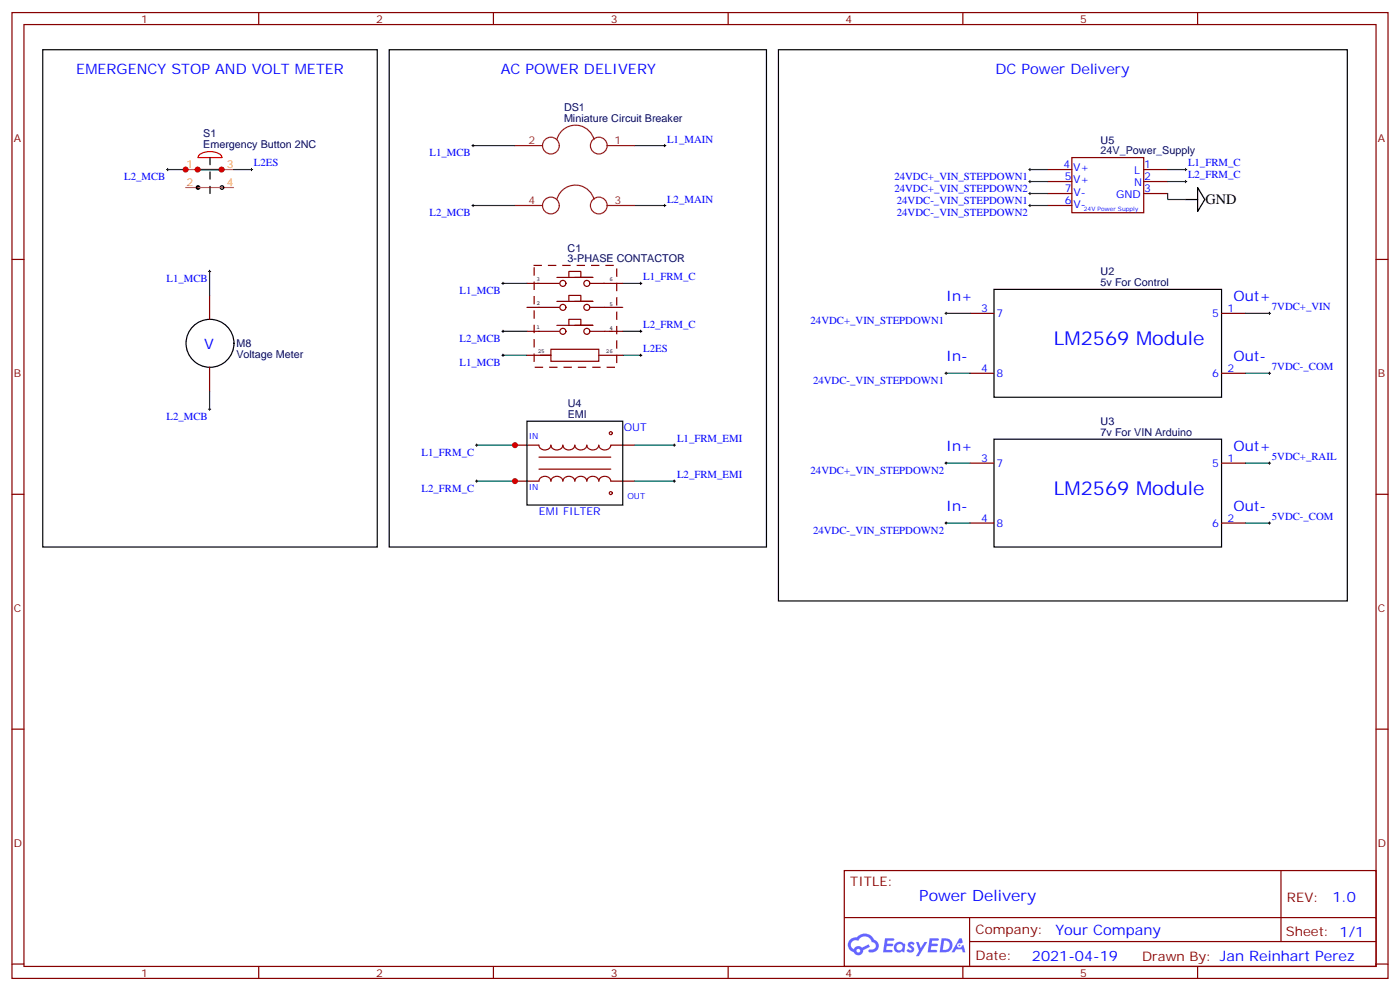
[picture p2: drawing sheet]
<svg xmlns="http://www.w3.org/2000/svg" width="412mm" height="292mm" viewBox="0 0 412 292" stroke-linecap="round" stroke-linejoin="round" font-family="sans-serif">
<g fill="none" stroke="#870000" stroke-width=".35">
<path d="M3.5 3.7h405.4v284.3h-405.4zM7.1 7.2h398.2v277.3h-398.2zM76.2 3.7v3.5M145.3 3.7v3.5M214.5 3.7v3.5M283.6 3.7v3.5M352.8 3.7v3.5M3.5 76.4h3.6M405.3 76.4h3.6M3.5 145.5h3.6M405.3 145.5h3.6M3.5 214.7h3.6"/>
<path d="M405.3 214.7h3.6M248.7 256.3h156.6v28.2h-156.6zM377.3 256.3v20.9M248.7 270.1h156.5M285.6 277.2h119.6M285.6 270.1v14.2M3.5 283.8h3.6M76.2 284.5v3.5M145.3 284.5v3.5M214.5 284.5v3.5M283.6 284.5v3.5M352.8 284.5v3.5"/>
<path d="M405.3 283.8h3.6"/>
</g>
<g fill="#5487ff">
<path d="M267.7 277.5a1.22 1.22 0 0 1 1.7 .2l-.4 .6a.47 .47 0 0 0-.3-.4 .47 .47 0 0 0-.5 .2l.1 .2a1.14 1.14 0 0 1 .8 1.8 1.14 1.14 0 0 1-1.9 0l-.2-.2 .5-.6 .7 .5a.29 .29 0 0 0 .3-.3 .29 .29 0 0 0-.2-.3 1.04 1.04 0 0 1-.6-1.7z"/>
<path d="M260.7 276.2h2.4l.3 .2-.2 .5-1.8 .1-.1 .8h1.5l.3 .4-.3 .4h-1.6l-.2 1.1h1.7l.2 .3-.2 .3-2.6 .1z"/>
<path d="M273.8 276.2h2.4l.3 .2-.1 .5-1.8 .1-.2 .8h1.6l.3 .4-.4 .4-1.6-.1-.1 1.1 1.7 .1 .2 .3-.2 .3-2.6 .1z"/>
<path d="M282.6 276.2h.7l.3 1.3-.6 .3a.69 .69 0 0 0-1 .3 .69 .69 0 0 0 .4 .9 .69 .69 0 0 0 .9-.6l.5-.2 .6 2.2h-.8l-.2-.9h-1.8l-.5 .9h-.8z"/>
<path d="M269.8 277.3h.8l.6 1.8 1.1-1.8h.9l-2.6 4.2h-.8l.9-1.5z"/>
<path d="M277.4 276.2l-.6 4.2h1.3a2.11 2.11 0 0 0 2.5-2.1 2.11 2.11 0 0 0-2.5-2.1zM278.1 277a1.39 1.39 0 0 1 1.7 1.4 1.39 1.39 0 0 1-1.8 1.2h-.3z"/>
<path d="M263.7 277.8a1.54 1.54 0 0 0-.1 2.2 1.54 1.54 0 0 0 2.2 .1l.6 .3 .3-2.3-.2-.3h-.4a1.49 1.49 0 0 0-2.4 0zM264 278.8a.94 .94 0 0 1 1.8 0 .94 .94 0 0 1-1.8 0z"/>
<path d="M250.4 276.6a2.18 2.18 0 0 0 1.1 3.7 1.44 1.44 0 0 0 1.6 .9 1.44 1.44 0 0 0 1.2-1.4l2-1.1-.5-.7-1.9 1a1.47 1.47 0 0 0-2.4 .4 1.39 1.39 0 0 1-.7-1.9 1.39 1.39 0 0 1 2-.5 2.12 2.12 0 0 1 2.2-1.3 2.12 2.12 0 0 1 1.9 1.7 1.14 1.14 0 0 1 1.1 1.4 1.14 1.14 0 0 1-1.7 .7 .43 .43 0 0 0-.5 .4 .43 .43 0 0 0 .4 .5 1.98 1.98 0 0 0 2.5-1.2 1.98 1.98 0 0 0-1.2-2.6 3.1 3.1 0 0 0-5.3-.6l-.9 .1zM252.3 279.9a.55 .55 0 0 1 1.1 0 .55 .55 0 0 1-1.1 0z"/>
<circle cx="282.6" cy="278.3" r=".26"/>
</g>
<g fill="none" stroke="#000" stroke-width=".35">
<path d="M12.6 14.6h98.5v146.4h-98.5zM114.7 14.6h111.1v146.4h-111.1zM229.3 14.6h167.6v162.3h-167.6zM349.2 58.7h3.6M352.8 55.2l2.1 3.5-2.1 3.6zM292.8 85.2h67v31.7h-67zM155.2 124h28.2v24.7h-28.2zM292.8 129.3h67v31.7h-67z"/>
<circle cx="65.4" cy="49.9" r=".53"/>
<circle cx="65.4" cy="55.2" r=".53"/>
<circle cx="61.9" cy="101.1" r="7.1"/>
</g>
<g fill="none" stroke="#008700" stroke-width=".35">
<path d="M49.4 49.9h5.3M57.9 49.9h8.1M68.8 49.9h5.3M139.3 42.9h12.4M187 42.9h8.8M303.4 49.9h5.3M303.4 53.4h5.3M303.4 57h5.3M344 57v1.7h5.2M344 49.9h5.2M344 53.4h5.2M61.7 79.9v7.1"/>
<path d="M139.3 60.5h12.4M187 60.5h8.8M303.4 60.5h5.3M148.2 97.5h7M148.2 83.4h7M183.4 97.5h5.3M183.4 83.4h5.3M278.7 92.3h7.1M366.9 92.3h7M61.7 115.2v5.3M148.2 104.6h7M183.4 104.6h5.3"/>
<path d="M278.7 109.9h7.1M366.9 109.9h7M140.4 131.1h11.3M187 131.1h11.6M278.7 136.3h7.1M366.9 136.3h7M140.4 141.6h11.3M187 141.6h11.6M278.7 154h7.1M366.9 154h7"/>
</g>
<g fill="none" stroke="#000" stroke-width=".29">
<path d="M49 49.9h.7M49.4 49.6v.7M73.7 49.9h.7M74.1 49.6v.7M139 42.9h.7M139.3 42.5v.7M195.4 42.9h.7M195.8 42.5v.7M303 49.9h.7M303 53.4h.7M303 57h.7M303.4 49.6v.7"/>
<path d="M303.4 53.1v.7M303.4 56.6v.7M348.9 49.9h.7M348.9 53.4h.7M349.2 49.6v.7M349.2 53.1v.7M61.4 79.9h.7M61.7 79.6v.7M139 60.5h.7M139.3 60.1v.8M195.4 60.5h.7M195.8 60.1v.8"/>
<path d="M303 60.5h.7M303.4 60.1v.8M147.8 97.5h.7M147.8 83.4h.7M148.2 83.1v.7M148.2 97.2v.7M188.4 97.5h.7M188.4 83.4h.7M188.7 83.1v.7M188.7 97.2v.7M278.3 92.3h.7M278.7 91.9v.7"/>
<path d="M373.6 92.3h.7M373.9 91.9v.7M147.8 104.6h.7M148.2 104.2v.8M188.4 104.6h.7M188.7 104.2v.8M278.3 109.9h.7M278.7 109.5v.7M373.6 109.9h.7M373.9 109.5v.7M61.4 120.5h.7M61.7 120.1v.7"/>
<path d="M140.1 131.1h.7M140.4 130.7v.7M198.3 131.1h.7M198.6 130.7v.7M278.3 136.3h.7M278.7 136v.7M373.6 136.3h.7M373.9 136v.7M140.1 141.6h.7M140.4 141.3v.7M198.3 141.6h.7M198.6 141.3v.7"/>
<path d="M278.3 154h.7M278.7 153.6v.7M373.6 154h.7M373.9 153.6v.7"/>
</g>
<g fill="none" stroke="#8c2424" stroke-width=".35">
<path d="M151.7 42.9h8.1M164 41.1a5.6 5.6 0 0 1 5.5-4.2 5.6 5.6 0 0 1 5.5 4.2M164 58.7a5.6 5.6 0 0 1 5.5-4.2 5.6 5.6 0 0 1 5.5 4.2M178.9 42.9h8.1M151.7 60.5h8.1M178.9 60.5h8.1"/>
<circle cx="162.3" cy="42.9" r="2.47"/>
<circle cx="176.4" cy="42.9" r="2.47"/>
<circle cx="162.3" cy="60.5" r="2.47"/>
<circle cx="176.4" cy="60.5" r="2.47"/>
</g>
<g fill="none" stroke="#870000" stroke-width=".35">
<path d="M308.7 49.9h7M308.7 53.4h7M308.7 57h7M315.7 46.4h21.2v16.2h-21.2zM336.9 49.9h7.1M336.9 53.4h7.1M336.9 57h7.1M308.7 60.5h7M61.7 87v7M155.2 97.5h9.5M155.2 90.5h9.5M155.2 83.4h9.5"/>
<path d="M164 81.7h10.6h-3.5M164 88.7h10.6h-3.5M164 95.8h10.6h-3.5M167.6 81.7v-1.8h3.5v1.8h-1.8M167.6 88.7v-1.7h3.5v1.7h-1.8M167.6 95.8v-1.8h3.5v1.8h-1.8M173.9 97.5h9.5M173.9 90.5h9.5M173.9 83.4h9.5M285.8 92.3h7M359.8 92.3h7.1M61.7 108.1v7.1"/>
<path d="M155.2 104.6h7.1M162.3 102.8h14.1v3.6h-14.1zM176.4 104.6h7M285.8 109.9h7M359.8 109.9h7.1M151.7 131.1h7M179.9 131.1h7.1M285.8 136.3h7M359.8 136.3h7.1M151.7 141.6h7M179.9 141.6h7.1M285.8 154h7"/>
<path d="M359.8 154h7.1"/>
<circle cx="165.8" cy="83.4" r=".88"/>
<circle cx="165.8" cy="90.5" r=".88"/>
<circle cx="165.8" cy="97.5" r=".88"/>
<circle cx="172.9" cy="90.5" r=".88"/>
<circle cx="172.9" cy="97.5" r=".88"/>
<circle cx="172.9" cy="83.4" r=".88"/>
</g>
<path d="M157.3 78.1h24.4v30h-24.4z" fill="none" stroke="#870000" stroke-width=".35" stroke-dasharray="2.1 2.1"/>
<g fill="none" stroke="#a10000" stroke-width=".35">
<path d="M158.7 131.1a1.81 1.81 0 0 0 1.8 1.4 1.81 1.81 0 0 0 1.8-1.4 1.81 1.81 0 0 0 1.7 1.4 1.81 1.81 0 0 0 1.8-1.4 1.81 1.81 0 0 0 1.8 1.4 1.81 1.81 0 0 0 1.7-1.4 1.81 1.81 0 0 0 1.8 1.4 1.81 1.81 0 0 0 1.8-1.4 1.81 1.81 0 0 0 1.7 1.4 1.81 1.81 0 0 0 1.8-1.4 1.81 1.81 0 0 0 1.8 1.4 1.81 1.81 0 0 0 1.7-1.4M158.7 138.1h21.2M158.7 134.6h21.2M158.7 141.6a1.81 1.81 0 0 1 1.8-1.4 1.81 1.81 0 0 1 1.8 1.4 1.81 1.81 0 0 1 1.7-1.4 1.81 1.81 0 0 1 1.8 1.4 1.81 1.81 0 0 1 1.8-1.4 1.81 1.81 0 0 1 1.7 1.4 1.81 1.81 0 0 1 1.8-1.4 1.81 1.81 0 0 1 1.8 1.4 1.81 1.81 0 0 1 1.7-1.4 1.81 1.81 0 0 1 1.8 1.4 1.81 1.81 0 0 1 1.8-1.4 1.81 1.81 0 0 1 1.7 1.4"/>
<circle cx="179.9" cy="127.5" r=".44"/>
<circle cx="179.9" cy="145.2" r=".44"/>
</g>
<path d="M58.7 45.6a5.6 5.6 0 0 1 6.3 0l.4 .8h-7.1z" fill="none" stroke="#f00" stroke-width=".35"/>
<path d="M54.7 49.9h3.5M54.7 55.2h3.5M58.3 49.9h10.5M58.3 55.2h10.5" fill="none" stroke="#f90" stroke-width=".35"/>
<g fill="#000" stroke="#000" stroke-width=".35">
<circle cx="58.3" cy="55.2" r=".53"/>
<circle cx="58.3" cy="49.9" r=".53"/>
</g>
<path d="M61.9 46.4v10.6" fill="none" stroke="#000" stroke-width=".35" stroke-dasharray="2.1 2.1"/>
<g fill="#c00">
<circle cx="58.2" cy="49.9" r=".88"/>
<circle cx="65.3" cy="49.9" r=".88"/>
<circle cx="151.7" cy="141.6" r=".88"/>
<circle cx="151.7" cy="131.1" r=".88"/>
<circle cx="54.7" cy="49.9" r=".88"/>
</g>
<g font-size="5.6" fill="#00f">
<text x="310.4" y="101.6">LM2569 Module</text>
<text x="310.4" y="145.7">LM2569 Module</text>
</g>
<text font-size="4.6" fill="#00f" x="270.8" y="265.3">Power Delivery</text>
<g font-size="4.2" fill="#00f">
<text x="22.5" y="21.7">EMERGENCY STOP AND VOLT METER</text>
<text x="147.5" y="21.7">AC POWER DELIVERY</text>
<text x="293.2" y="21.7">DC Power Delivery</text>
<text x="278.7" y="88.7">In+</text>
<text x="363.4" y="88.7">Out+</text>
<text x="60.1" y="102.8">V</text>
<text x="278.7" y="106.4">In-</text>
<text x="363.4" y="106.4">Out-</text>
<text x="278.7" y="132.8">In+</text>
<text x="363.4" y="132.8">Out+</text>
<text x="278.7" y="150.5">In-</text>
<text x="363.4" y="150.5">Out-</text>
<text x="392.5" y="265.6">1.0</text>
<text x="310.9" y="275.1">Your Company</text>
<text x="304" y="282.9">2021-04-19</text>
</g>
<text font-size="4.2" x="355.1" y="60.1">GND</text>
<g font-size="3.9" fill="#800">
<text x="250.5" y="260.9">TITLE:</text>
<text x="379.1" y="265.6">REV:</text>
<text x="287.4" y="275.1">Company:</text>
<text x="378.7" y="275.7">Sheet: 1/1</text>
<text x="287.4" y="282.8">Date:</text>
<text x="336.4" y="282.8">Drawn By: Jan Reinhart Perez</text>
</g>
<g font-size="3.2" fill="#800">
<text x="41.6" y="6.7">1</text>
<text x="110.8" y="6.7">2</text>
<text x="179.9" y="6.7">3</text>
<text x="249.1" y="6.7">4</text>
<text x="318.2" y="6.7">5</text>
<text x="4.1" y="41.8">A</text>
<text x="405.9" y="41.8">A</text>
<text x="4.1" y="110.9">B</text>
<text x="405.9" y="110.9">B</text>
<text x="4.1" y="180.1">C</text>
<text x="405.9" y="180.1">C</text>
<text x="4.1" y="249.2">D</text>
<text x="405.9" y="249.2">D</text>
<text x="41.6" y="287.5">1</text>
<text x="110.8" y="287.5">2</text>
<text x="179.9" y="287.5">3</text>
<text x="249.1" y="287.5">4</text>
<text x="318.2" y="287.5">5</text>
</g>
<g font-size="3.2" fill="#000080">
<text x="166.1" y="35.8">Miniature Circuit Breaker</text>
<text x="166.1" y="32.6">DS1</text>
<text x="59.8" y="40.3">S1</text>
<text x="59.8" y="43.6">Emergency Button 2NC</text>
<text x="324.2" y="45.2">24V_Power_Supply</text>
<text x="324.2" y="42.3">U5</text>
<text x="167.2" y="77.1">3-PHASE CONTACTOR</text>
<text x="167.2" y="74.1">C1</text>
<text x="324.2" y="80.9">U2</text>
<text x="324.2" y="84.1">5v For Control</text>
<text x="69.6" y="105.3">Voltage Meter</text>
<text x="69.6" y="102.1">M8</text>
<text x="167.2" y="119.8">U4</text>
<text x="167.2" y="122.9">EMI</text>
<text x="324.2" y="125">U3</text>
<text x="324.2" y="128.2">7v For VIN Arduino</text>
</g>
<g font-size="3.2" fill="#00f">
<text x="196.5" y="42">L1_MAIN</text>
<text x="126.5" y="46">L1_MCB</text>
<text x="36.6" y="53.1">L2_MCB</text>
<text x="74.8" y="49">L2ES</text>
<text x="263.5" y="53.1">24VDC+_VIN_STEPDOWN1</text>
<text x="313.3" y="49.6">4</text>
<text x="313.6" y="53.1">5</text>
<text x="316.1" y="53.9">V+</text>
<text x="316.1" y="50.4">V+</text>
<text x="334.1" y="51.3">L</text>
<text x="337" y="49.6">1</text>
<text x="337" y="53.1">2</text>
<text x="350" y="49">L1_FRM_C</text>
<text x="350" y="52.5">L2_FRM_C</text>
<text x="196.5" y="59.6">L2_MAIN</text>
<text x="263.5" y="56.6">24VDC+_VIN_STEPDOWN2</text>
<text x="313.6" y="56.6">7</text>
<text x="316.2" y="57.8">V-</text>
<text x="328.8" y="58.4">GND</text>
<text x="334.1" y="54.9">N</text>
<text x="337" y="56.6">3</text>
<text x="126.5" y="63.7">L2_MCB</text>
<text x="264.2" y="63.7">24VDC-_VIN_STEPDOWN2</text>
<text x="264.2" y="60.1">24VDC-_VIN_STEPDOWN1</text>
<text x="313.6" y="60.1">6</text>
<text x="316.2" y="61.3">V-</text>
<text x="49" y="83.1">L1_MCB</text>
<text x="189.4" y="82.5">L1_FRM_C</text>
<text x="135.3" y="86.6">L1_MCB</text>
<text x="238.8" y="95.4">24VDC+_VIN_STEPDOWN1</text>
<text x="289" y="91.9">3</text>
<text x="293.5" y="93.3">7</text>
<text x="357.1" y="93.3">5</text>
<text x="361.6" y="91.9">1</text>
<text x="374.6" y="91.4">7VDC+_VIN</text>
<text x="135.3" y="100.7">L2_MCB</text>
<text x="189.4" y="96.6">L2_FRM_C</text>
<text x="135.3" y="107.8">L1_MCB</text>
<text x="189.4" y="103.6">L2ES</text>
<text x="239.5" y="113.1">24VDC-_VIN_STEPDOWN1</text>
<text x="289" y="109.5">4</text>
<text x="293.5" y="110.9">8</text>
<text x="357.1" y="110.9">6</text>
<text x="361.6" y="109.5">2</text>
<text x="374.6" y="109">7VDC-_COM</text>
<text x="49" y="123.6">L2_MCB</text>
<text x="183.8" y="126.9">OUT</text>
<text x="199.4" y="130">L1_FRM_EMI</text>
<text x="124.2" y="134.3">L1_FRM_C</text>
<text x="289" y="136">3</text>
<text x="293.5" y="137.4">7</text>
<text x="357.1" y="137.4">5</text>
<text x="361.6" y="136">1</text>
<text x="374.6" y="135.5">5VDC+_RAIL</text>
<text x="199.4" y="140.6">L2_FRM_EMI</text>
<text x="238.8" y="139.5">24VDC+_VIN_STEPDOWN2</text>
<text x="124.2" y="144.9">L2_FRM_C</text>
<text x="158.8" y="151.6">EMI FILTER</text>
<text x="289" y="153.6">4</text>
<text x="293.5" y="155">8</text>
<text x="357.1" y="155">6</text>
<text x="361.6" y="153.6">2</text>
<text x="374.6" y="153.1">5VDC-_COM</text>
<text x="239.5" y="157.2">24VDC-_VIN_STEPDOWN2</text>
</g>
<g font-size="3.2" fill="#8d2323">
<text x="155.7" y="42.5">2</text>
<text x="181" y="42.5">1</text>
<text x="155.7" y="60.1">4</text>
<text x="181" y="60.1">3</text>
</g>
<g font-size="3.2" fill="#f90">
<text x="54.9" y="49.6">1</text>
<text x="66.8" y="49.6">3</text>
<text x="54.9" y="54.9">2</text>
<text x="66.8" y="54.9">4</text>
</g>
<g font-size="2.5" fill="#00f">
<text x="155.7" y="129.3">IN</text>
<text x="155.7" y="144.3">IN</text>
<text x="184.8" y="146.9">OUT</text>
</g>
<text font-size="1.8" fill="#00f" x="319.3" y="62">24V Power Supply</text>
<g font-size="1.8">
<text x="158" y="82.7">3</text>
<text x="179.6" y="82.7">6</text>
<text x="158" y="89.8">2</text>
<text x="179.6" y="90.1">5</text>
<text x="158" y="96.8">1</text>
<text x="179.6" y="97.2">4</text>
<text x="158.4" y="103.9">25</text>
<text x="178.5" y="103.9">26</text>
</g>
</svg>
